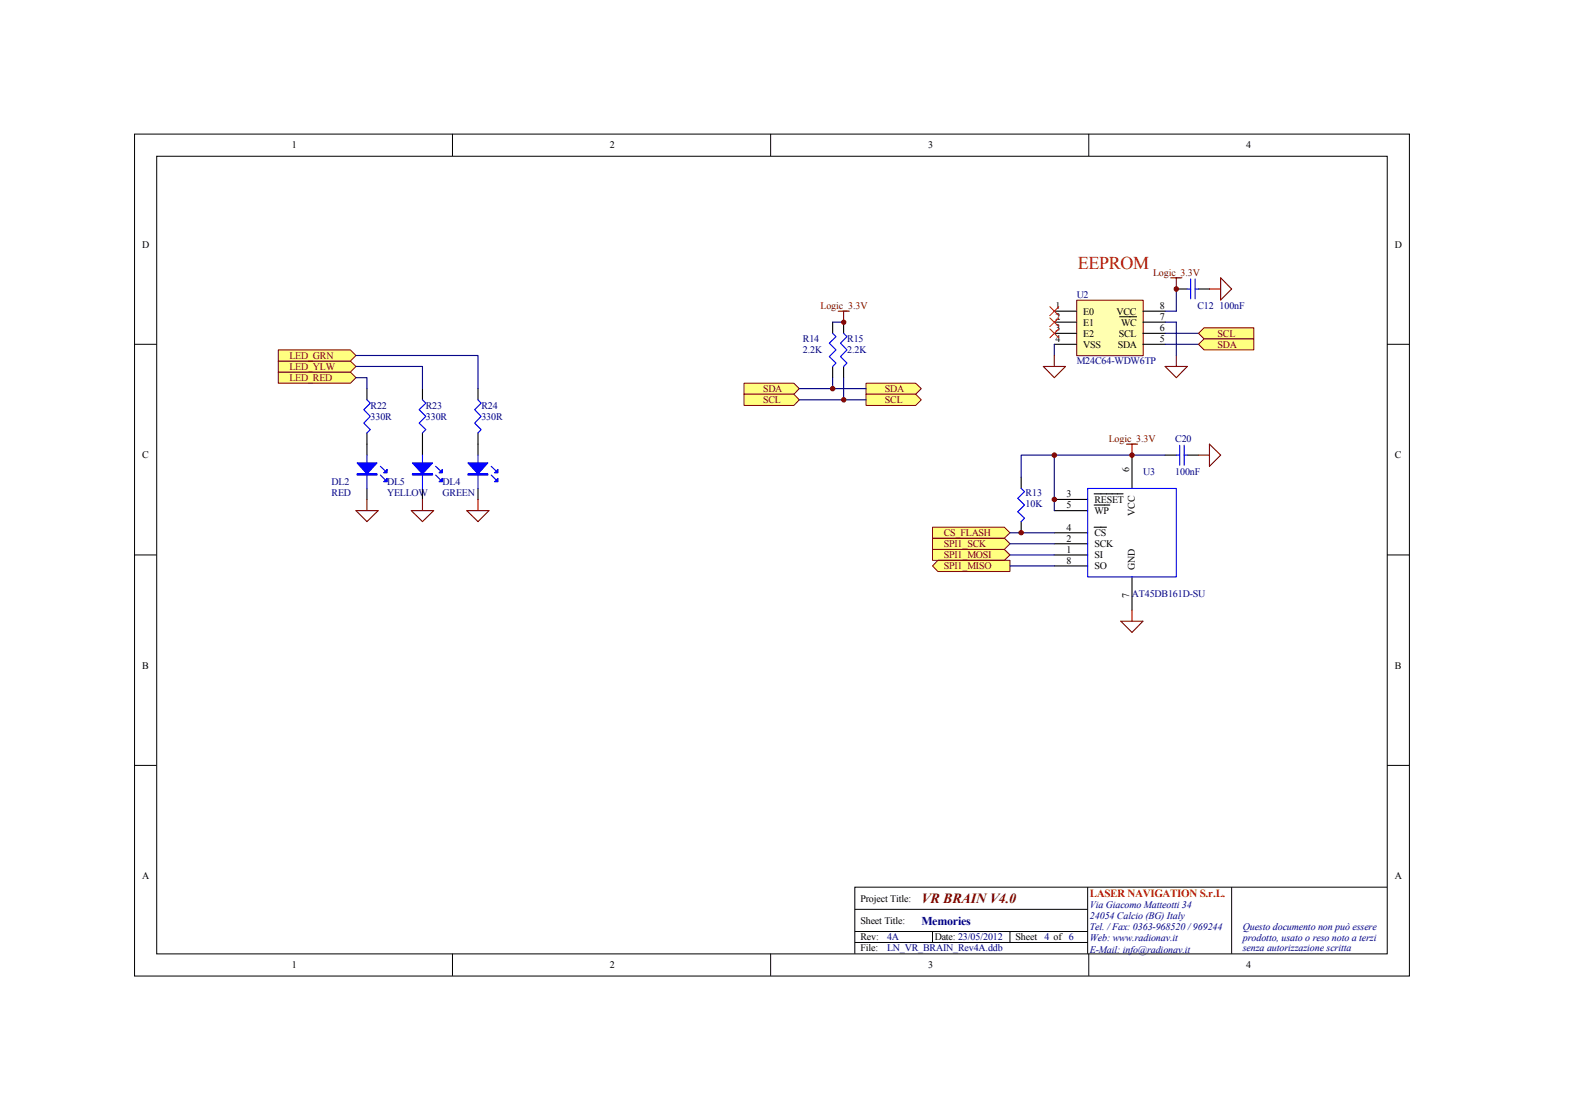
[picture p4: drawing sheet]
<svg xmlns="http://www.w3.org/2000/svg" width="297mm" height="210mm" viewBox="0 0 297 210" stroke-linecap="round" stroke-linejoin="round" font-family="sans-serif">
<g fill="none" stroke="#000" stroke-width=".19">
<path d="M25.4 25.4h241.1v159.2h-241.1zM29.6 29.5h232.7v150.9h-232.7zM85.6 25.3v4.2M145.7 25.3v4.2M205.9 25.3v4.2M25.4 65.1h4.2M262.3 65.1h4.1M25.4 104.9h4.2M262.3 104.9h4.1M25.4 144.7h4.2M262.3 144.7h4.1M161.6 172h44.1"/>
<path d="M161.6 178.2h44.1M161.6 176.1h44.1M176.3 176.1v2.1M191 176.1v2.1M205.7 167.8v12.5M232.9 167.8v12.5M262.3 167.8h-100.7v12.5M85.6 180.3v4.2M145.7 180.3v4.2M205.9 180.3v4.2"/>
</g>
<g fill="none" stroke="#000" stroke-width=".21">
<path d="M199.3 94.4h6.4M199.3 96.6h6.4M206.9 93.4h5.4M206.9 95.5h2.9M206.9 99.7h2.3M214 86.1v6.3M220.3 86.1h2.1M224.5 86.1h2.1M199.3 100.8h6.4M199.3 102.8h6.4M199.3 104.9h6.4M199.3 107h6.4"/>
<path d="M214 109.1v6.3"/>
</g>
<path d="M205.7 92.4h16.7v16.7h-16.7zM222.4 86.1h.6M223 84.2v3.8M223.9 86.1h.6M223.9 84.2v3.8" fill="none" stroke="#00f" stroke-width=".21"/>
<path d="M226.6 86.1h2.1M228.7 84l2.1 2.1-2.1 2.1zM211.9 117.5h4.2l-2.1 2.1zM214 115.4v2.1" fill="none" stroke="#800000" stroke-width=".21"/>
<path d="M220.3 86.1h-21v10.5" fill="none" stroke="#000080" stroke-width=".21"/>
<path d="M176.3 103.9h13.6l1.1 1-1.1 1.1h-13.6z" fill-rule="evenodd" fill="#ffff80"/>
<path d="M176.3 103.9h13.6l1.1 1-1.1 1.1h-13.6z" fill="none" stroke="#800000" stroke-width=".19"/>
<path d="M177.3 106h13.7v2.1h-13.7l-1-1.1z" fill-rule="evenodd" fill="#ffff80"/>
<path d="M177.3 106h13.7v2.1h-13.7l-1-1.1z" fill="none" stroke="#800000" stroke-width=".19"/>
<path d="M176.3 101.8h13.6l1.1 1-1.1 1.1h-13.6z" fill-rule="evenodd" fill="#ffff80"/>
<path d="M176.3 101.8h13.6l1.1 1-1.1 1.1h-13.6z" fill="none" stroke="#800000" stroke-width=".19"/>
<path d="M199.3 86.1h-6.2v4.2M193.1 100.8h6.2" fill="none" stroke="#000080" stroke-width=".21"/>
<path d="M193.1 90.3v2.1M193.1 98.6v2.2" fill="none" stroke="#000" stroke-width=".21"/>
<path d="M193.1 92.4l.6 .6-1.3 1.2 1.3 1.3-1.3 1.3 1.3 1.2-.6 .6" fill="none" stroke="#00f" stroke-width=".21"/>
<path d="M213 84h2.1M214 84v2.1" fill="none" stroke="#800000" stroke-width=".21"/>
<path d="M203.6 56.8h12.6v10.5h-12.6z" fill="#ffffb0"/>
<path d="M203.6 56.8h12.6v10.5h-12.6z" fill="none" stroke="#800000" stroke-width=".19"/>
<path d="M199.3 58.8h4.2M211.7 59.9h3.2M216.1 58.8h4.2M199.3 60.9h4.2M199.3 63h4.2M199.3 65.1h4.2M216.1 60.9h4.2M216.1 63h4.2M216.1 65.1h4.2" fill="none" stroke="#000" stroke-width=".21"/>
<path d="M222.4 54.7v4.1M199.3 65.1v2.1M220.3 60.9h2.1v6.3M220.3 63h6.3M220.3 65.1h6.3" fill="none" stroke="#000080" stroke-width=".21"/>
<path d="M198.5 58l1.7 1.7M200.2 58l-1.7 1.7M198.5 60.1l1.7 1.7M198.5 62.2l1.7 1.7M200.2 60.1l-1.7 1.7M200.2 62.2l-1.7 1.7" fill="none" stroke="#f00" stroke-width=".19"/>
<path d="M197.3 69.3h4.2l-2.2 2.1zM199.3 67.2v2.1M220.3 69.3h4.2l-2.1 2.1zM222.4 67.2v2.1" fill="none" stroke="#800000" stroke-width=".21"/>
<path d="M226.6 63l1.1-1h9.4v2.1h-9.4z" fill-rule="evenodd" fill="#ffff80"/>
<path d="M226.6 63l1.1-1h9.4v2.1h-9.4z" fill="none" stroke="#800000" stroke-width=".19"/>
<path d="M226.6 65.1l1.1-1h9.4v2.1h-9.4z" fill-rule="evenodd" fill="#ffff80"/>
<path d="M226.6 65.1l1.1-1h9.4v2.1h-9.4z" fill="none" stroke="#800000" stroke-width=".19"/>
<path d="M222.4 54.7h2.1M226.6 54.7h2.1" fill="none" stroke="#000" stroke-width=".21"/>
<path d="M224.5 54.7h.6M225.1 52.7v3.8M226 54.7h.6M226 52.7v3.8" fill="none" stroke="#00f" stroke-width=".21"/>
<path d="M221.4 52.5h2.1M222.4 52.5v2.2M228.7 54.7h2.1M230.8 52.5l2.1 2.2-2.1 2z" fill="none" stroke="#800000" stroke-width=".21"/>
<path d="M220.3 58.8h2.1" fill="none" stroke="#000080" stroke-width=".21"/>
<circle cx="222.4" cy="54.6" r=".43" fill="#800000"/>
<circle cx="222.4" cy="54.6" r=".43" fill="none" stroke="#800000" stroke-width=".19"/>
<path d="M140.7 72.5h9.4l1 1-1 1h-9.4z" fill-rule="evenodd" fill="#ffff80"/>
<path d="M140.7 72.5h9.4l1 1-1 1h-9.4z" fill="none" stroke="#800000" stroke-width=".19"/>
<path d="M140.7 74.5h9.4l1 1.1-1 1.1h-9.4z" fill-rule="evenodd" fill="#ffff80"/>
<path d="M140.7 74.5h9.4l1 1.1-1 1.1h-9.4z" fill="none" stroke="#800000" stroke-width=".19"/>
<path d="M157.4 71.4v2.1h-6.3M159.5 71.4v4.2h-8.4" fill="none" stroke="#000080" stroke-width=".21"/>
<path d="M157.4 60.9v2.1M157.4 69.3v2.1M159.5 60.9v2.1M159.5 69.3v2.1" fill="none" stroke="#000" stroke-width=".21"/>
<path d="M157.4 63l.7 .7-1.3 1.2 1.3 1.3-1.3 1.2 1.3 1.3-.7 .6M159.5 63l.6 .7-1.2 1.2 1.2 1.3-1.2 1.2 1.2 1.3-.6 .6" fill="none" stroke="#00f" stroke-width=".21"/>
<path d="M163.7 72.5h9.4l1.1 1-1.1 1h-9.4z" fill-rule="evenodd" fill="#ffff80"/>
<path d="M163.7 72.5h9.4l1.1 1-1.1 1h-9.4z" fill="none" stroke="#800000" stroke-width=".19"/>
<path d="M163.7 74.5h9.4l1.1 1.1-1.1 1.1h-9.4z" fill-rule="evenodd" fill="#ffff80"/>
<path d="M163.7 74.5h9.4l1.1 1.1-1.1 1.1h-9.4z" fill="none" stroke="#800000" stroke-width=".19"/>
<path d="M157.4 73.5h6.3M157.4 60.9h2.1M159.5 75.6h4.2" fill="none" stroke="#000080" stroke-width=".21"/>
<circle cx="157.4" cy="73.5" r=".42" fill="#800000"/>
<circle cx="157.4" cy="73.5" r=".42" fill="none" stroke="#800000" stroke-width=".19"/>
<circle cx="159.5" cy="75.6" r=".41" fill="#800000"/>
<circle cx="159.5" cy="75.6" r=".41" fill="none" stroke="#800000" stroke-width=".19"/>
<path d="M176.3 99.7h13.6l1.1 1.1-1.1 1h-13.6z" fill-rule="evenodd" fill="#ffff80"/>
<path d="M176.3 99.7h13.6l1.1 1.1-1.1 1h-13.6z" fill="none" stroke="#800000" stroke-width=".19"/>
<circle cx="199.3" cy="86.1" r=".42" fill="#800000"/>
<circle cx="199.3" cy="86.1" r=".42" fill="none" stroke="#800000" stroke-width=".19"/>
<path d="M191 100.8h2.1" fill="none" stroke="#000080" stroke-width=".21"/>
<circle cx="193.1" cy="100.7" r=".42" fill="#800000"/>
<circle cx="193.1" cy="100.7" r=".42" fill="none" stroke="#800000" stroke-width=".19"/>
<path d="M191 102.8h8.3M191 104.9h8.3M191 107h8.3" fill="none" stroke="#000080" stroke-width=".21"/>
<path d="M158.5 58.8h2.1M159.5 58.8v2.1" fill="none" stroke="#800000" stroke-width=".21"/>
<circle cx="159.5" cy="60.9" r=".41" fill="#800000"/>
<circle cx="159.5" cy="60.9" r=".41" fill="none" stroke="#800000" stroke-width=".19"/>
<circle cx="199.3" cy="94.5" r=".42" fill="#800000"/>
<circle cx="199.3" cy="94.5" r=".42" fill="none" stroke="#800000" stroke-width=".19"/>
<circle cx="214" cy="86.1" r=".43" fill="#800000"/>
<circle cx="214" cy="86.1" r=".43" fill="none" stroke="#800000" stroke-width=".19"/>
<path d="M79.9 73.5v2.1M79.9 81.9v4.2M79.9 92.4v2" fill="none" stroke="#000" stroke-width=".21"/>
<path d="M79.9 75.6l.6 .6-1.3 1.3 1.3 1.2-1.3 1.3 1.3 1.2-.6 .7M79.9 86.1v6.3M82.4 89.8l.8 .9M82.4 88.2l.8 .8" fill="none" stroke="#00f" stroke-width=".21"/>
<path d="M78 87.5h3.8l-1.9 2.1z" fill="#00f"/>
<path d="M78 87.5h3.8l-1.9 2.1zM78 89.6h3.8v.2h-3.8zM78 89.7h3.8" fill="none" stroke="#00f" stroke-width=".21"/>
<path d="M83.6 90.5v.6h-.6z" fill="#00f"/>
<path d="M83.6 90.5v.6h-.6z" fill="none" stroke="#00f" stroke-width=".21"/>
<path d="M83.6 88.8v.6h-.6z" fill="#00f"/>
<path d="M90.4 75.6l.6 .6-1.3 1.3 1.3 1.2-1.3 1.3 1.3 1.2-.6 .7M83 89.4l.6-.6v.6zM90.4 86.1v6.3M92.9 89.8l.8 .9M92.9 88.2l.8 .8" fill="none" stroke="#00f" stroke-width=".21"/>
<path d="M90.4 73.5v2.1M90.4 81.9v4.2M90.4 92.4v2" fill="none" stroke="#000" stroke-width=".21"/>
<path d="M88.5 87.5h3.7l-1.8 2.1z" fill="#00f"/>
<path d="M88.5 87.5h3.7l-1.8 2.1zM88.5 89.6h3.7v.2h-3.7zM88.5 89.7h3.7" fill="none" stroke="#00f" stroke-width=".21"/>
<path d="M94.1 90.5v.6h-.6z" fill="#00f"/>
<path d="M94.1 90.5v.6h-.6z" fill="none" stroke="#00f" stroke-width=".21"/>
<path d="M94.1 88.8v.6h-.6z" fill="#00f"/>
<path d="M69.4 75.6l.6 .6-1.2 1.3 1.2 1.2-1.2 1.3 1.2 1.2-.6 .7M69.4 86.1v6.3M71.9 89.8l.9 .9M71.9 88.2l.9 .8M93.5 89.4l.6-.6v.6z" fill="none" stroke="#00f" stroke-width=".21"/>
<path d="M69.4 73.5v2.1M69.4 81.9v4.2M69.4 92.4v2" fill="none" stroke="#000" stroke-width=".21"/>
<path d="M67.5 87.5h3.8l-1.9 2.1z" fill="#00f"/>
<path d="M67.5 87.5h3.8l-1.9 2.1zM67.5 89.6h3.8v.2h-3.8zM67.5 89.7h3.8" fill="none" stroke="#00f" stroke-width=".21"/>
<path d="M73.2 90.5v.6h-.6z" fill="#00f"/>
<path d="M73.2 90.5v.6h-.6z" fill="none" stroke="#00f" stroke-width=".21"/>
<path d="M73.2 88.8v.6h-.6z" fill="#00f"/>
<path d="M72.6 89.4l.6-.6v.6z" fill="none" stroke="#00f" stroke-width=".21"/>
<path d="M67.3 96.6h4.2l-2.1 2zM69.4 94.4v2.2M77.8 96.6h4.2l-2.1 2zM79.9 94.4v2.2M88.3 96.6h4.2l-2.1 2zM90.4 94.4v2.2" fill="none" stroke="#800000" stroke-width=".21"/>
<path d="M52.6 70.4h13.6l1.1 1-1.1 1.1h-13.6z" fill-rule="evenodd" fill="#ffff80"/>
<path d="M52.6 70.4h13.6l1.1 1-1.1 1.1h-13.6z" fill="none" stroke="#800000" stroke-width=".19"/>
<path d="M52.6 68.3h13.6l1.1 1-1.1 1.1h-13.6z" fill-rule="evenodd" fill="#ffff80"/>
<path d="M52.6 68.3h13.6l1.1 1-1.1 1.1h-13.6z" fill="none" stroke="#800000" stroke-width=".19"/>
<path d="M52.6 66.2h13.6l1.1 1-1.1 1.1h-13.6z" fill-rule="evenodd" fill="#ffff80"/>
<path d="M52.6 66.2h13.6l1.1 1-1.1 1.1h-13.6z" fill="none" stroke="#800000" stroke-width=".19"/>
<path d="M67.3 69.3h12.6v4.2M67.3 67.2h23.1v6.3M67.3 71.4h2.1v2.1" fill="none" stroke="#000080" stroke-width=".21"/>
<text font-size="3.4" fill="#bf0000" x="203.8" y="50.9">EEPROM</text>
<text font-size="2.6" fill="#800000" x="174.2" y="170.8">VR BRAIN V4.0</text>
<text font-size="2.3" fill="#000080" x="174.2" y="175">Memories</text>
<text font-size="2.1" fill="#f00" x="206.1" y="169.6">LASER NAVIGATION S.r.L.</text>
<g font-size="1.9">
<text x="55.2" y="28">1</text>
<text x="115.3" y="28">2</text>
<text x="175.5" y="28">3</text>
<text x="235.6" y="28">4</text>
<text x="26.9" y="46.9">D</text>
<text x="263.7" y="46.9">D</text>
<text x="199.6" y="58.4">1</text>
<text x="204.8" y="59.5">E0</text>
<text x="211.1" y="59.5">VCC</text>
<text x="219.3" y="58.4">8</text>
<text x="199.6" y="60.5">2</text>
<text x="199.6" y="62.6">3</text>
<text x="199.6" y="64.7">4</text>
<text x="204.8" y="61.6">E1</text>
<text x="204.8" y="63.7">E2</text>
<text x="204.8" y="65.7">VSS</text>
<text x="211.3" y="65.7">SDA</text>
<text x="211.5" y="63.7">SCL</text>
<text x="212" y="61.6">WC</text>
<text x="219.3" y="64.7">5</text>
<text x="219.3" y="62.6">6</text>
<text x="219.3" y="60.5">7</text>
<text x="26.9" y="86.7">C</text>
<text x="213.5" y="89.2" transform="rotate(-90 213.5 89.2)">6</text>
<text x="263.7" y="86.7">C</text>
<text x="201.7" y="94">3</text>
<text x="206.9" y="95.1">RESET</text>
<text x="201.7" y="96.1">5</text>
<text x="201.7" y="100.3">4</text>
<text x="206.9" y="97.2">WP</text>
<text x="206.9" y="101.3">CS</text>
<text x="214.5" y="97.6" transform="rotate(-90 214.5 97.6)">VCC</text>
<text x="201.7" y="102.4">2</text>
<text x="201.7" y="104.5">1</text>
<text x="201.7" y="106.6">8</text>
<text x="206.9" y="103.5">SCK</text>
<text x="206.9" y="105.5">SI</text>
<text x="206.9" y="107.7">SO</text>
<text x="214.5" y="107.9" transform="rotate(-90 214.5 107.9)">GND</text>
<text x="213.5" y="113.1" transform="rotate(-90 213.5 113.1)">7</text>
<text x="26.9" y="126.5">B</text>
<text x="263.7" y="126.5">B</text>
<text x="26.9" y="166.3">A</text>
<text x="263.7" y="166.3">A</text>
<text x="162.7" y="170.5">Project Title:</text>
<text x="162.7" y="179.9">File:</text>
<text x="162.7" y="177.8">Rev:</text>
<text x="162.7" y="174.7">Sheet Title:</text>
<text x="176.7" y="177.8">Date: 23/05/2012</text>
<text x="192" y="177.8">Sheet</text>
<text x="55.2" y="183">1</text>
<text x="115.3" y="183">2</text>
<text x="175.5" y="183">3</text>
<text x="235.6" y="183">4</text>
</g>
<g font-size="1.9" fill="#800000">
<text x="218" y="52.1">Logic_3.3V</text>
<text x="155.1" y="58.4">Logic_3.3V</text>
<text x="230.2" y="63.7">SCL</text>
<text x="230.2" y="65.7">SDA</text>
<text x="54.7" y="69.9">LED_YLW</text>
<text x="54.7" y="67.9">LED_GRN</text>
<text x="54.7" y="72.1">LED_RED</text>
<text x="144.3" y="74.1">SDA</text>
<text x="144.3" y="76.2">SCL</text>
<text x="167.3" y="74.1">SDA</text>
<text x="167.3" y="76.2">SCL</text>
<text x="209.6" y="83.6">Logic_3.3V</text>
<text x="178.4" y="101.3">CS_FLASH</text>
<text x="178.4" y="105.5">SPI1_MOSI</text>
<text x="178.4" y="107.7">SPI1_MISO</text>
<text x="178.4" y="103.5">SPI1_SCK</text>
</g>
<g font-size="1.9" fill="#000080">
<text x="203.6" y="56.3">U2</text>
<text x="226.4" y="58.4">C12 100nF</text>
<text x="151.8" y="64.7">R14</text>
<text x="160.2" y="64.7">R15</text>
<text x="151.8" y="66.8">2.2K</text>
<text x="160.2" y="66.8">2.2K</text>
<text x="203.6" y="68.9">M24C64-WDW6TP</text>
<text x="70.1" y="77.3">R22</text>
<text x="80.5" y="77.3">R23</text>
<text x="91" y="77.3">R24</text>
<text x="70.1" y="79.4">330R</text>
<text x="80.5" y="79.4">330R</text>
<text x="91" y="79.4">330R</text>
<text x="222.2" y="83.6">C20</text>
<text x="216.2" y="89.8">U3</text>
<text x="222.2" y="89.8">100nF</text>
<text x="62.7" y="91.7">DL2</text>
<text x="62.7" y="93.8">RED</text>
<text x="73.2" y="91.7">DL5</text>
<text x="73.2" y="93.8">YELLOW</text>
<text x="83.7" y="91.7">DL4</text>
<text x="83.7" y="93.8">GREEN</text>
<text x="193.9" y="93.8">R13</text>
<text x="193.9" y="95.9">10K</text>
<text x="214" y="112.9">AT45DB161D-SU</text>
<text x="206.1" y="171.7">Via Giacomo Matteotti 34</text>
<text x="206.1" y="173.8">24054 Calcio (BG) Italy</text>
<text x="167.7" y="177.8">4A</text>
<text x="167.7" y="179.9">LN_VR_BRAIN_Rev4A.ddb</text>
<text x="197.5" y="177.8">4 of 6</text>
<text x="206.1" y="175.9">Tel. / Fax: 0363-968520 / 969244</text>
<text x="206.1" y="178">Web: www.radionav.it</text>
<text x="235" y="178">prodotto, usato o reso noto a terzi</text>
<text x="235" y="179.9">senza autorizzazione scritta</text>
<text x="235" y="175.9">Questo documento non può essere</text>
<text x="206.1" y="180.1">E-Mail: info@radionav.it</text>
</g>
</svg>
